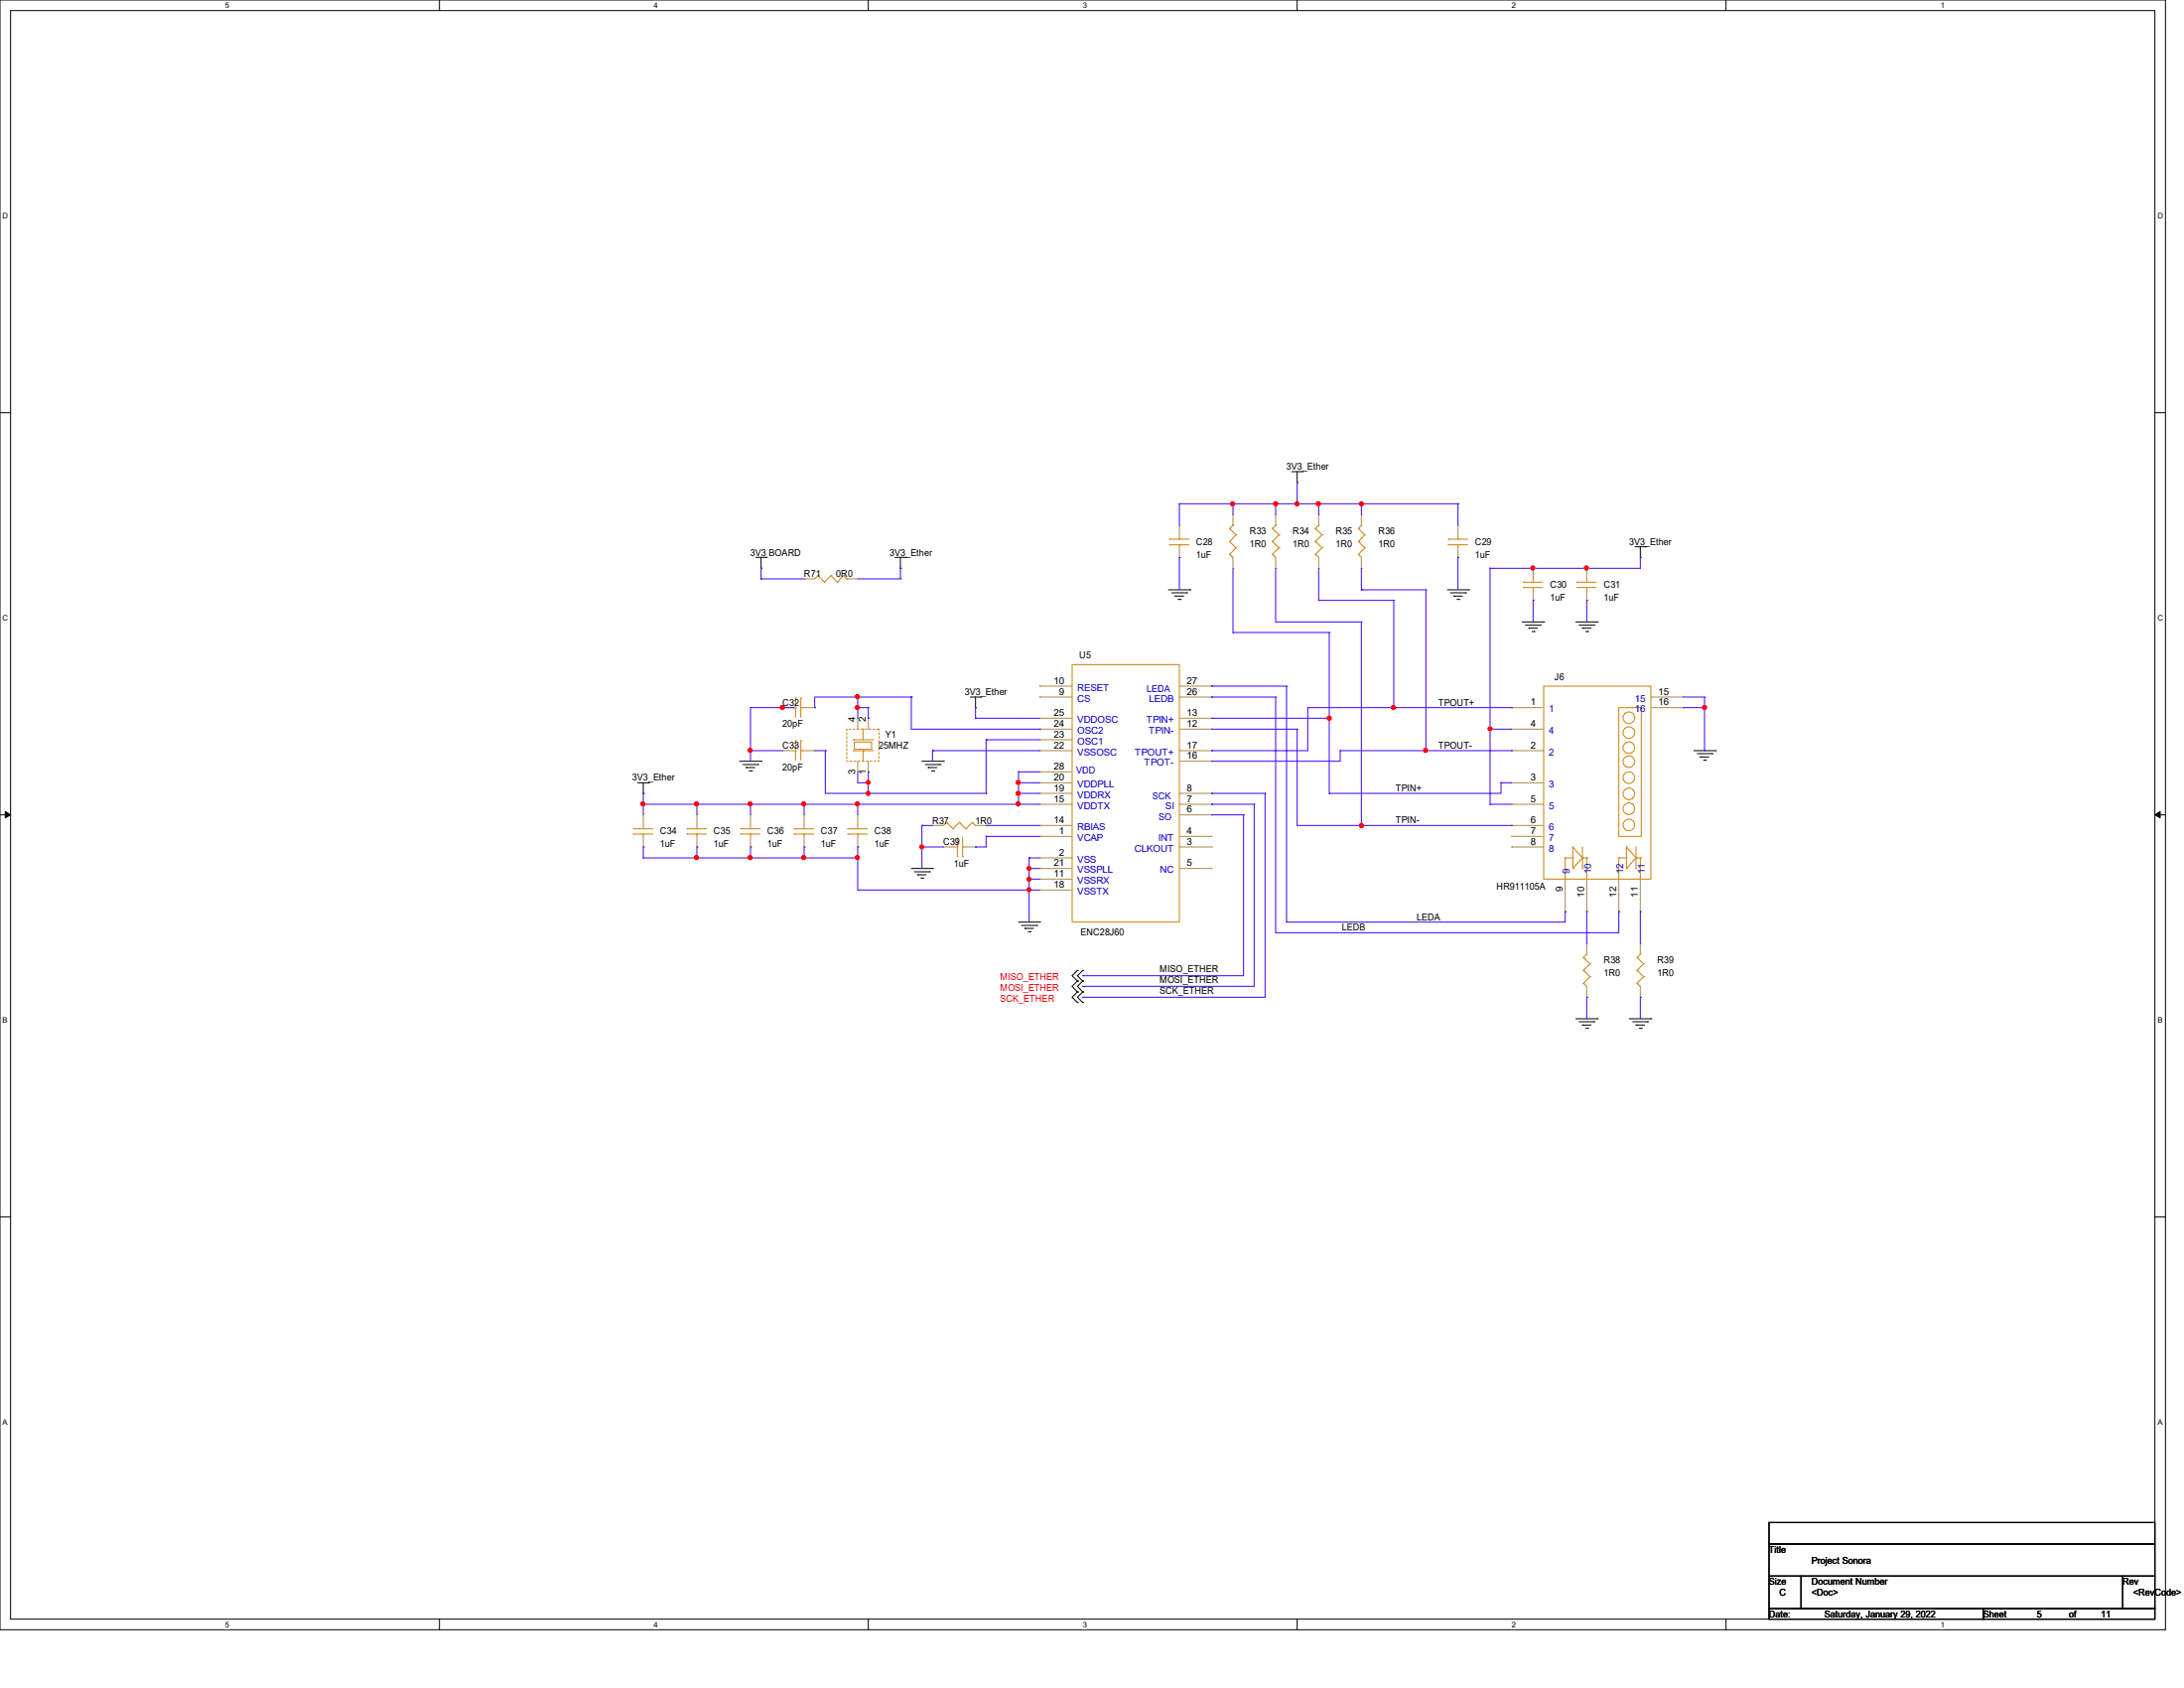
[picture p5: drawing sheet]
<svg xmlns="http://www.w3.org/2000/svg" width="279mm" height="216mm" viewBox="0 0 279 216" stroke-linecap="round" stroke-linejoin="round" font-family="sans-serif">
<path d="M0 0h277v208.4h-277zM1.4 1.4h274.3v205.7h-274.3z" fill="none" stroke="#000" stroke-width=".13"/>
<g fill="#fff">
<path d="M28.8 .1h.5v1.1h-.5z"/>
<path d="M28.8 207.2h.5v1.1h-.5z"/>
</g>
<path d="M56.2 0v1.4M56.2 207.1v1.3" fill="none" stroke="#000" stroke-width=".13"/>
<g fill="#fff">
<path d="M83.7 .1h.5v1.1h-.5z"/>
<path d="M83.7 207.2h.5v1.1h-.5z"/>
</g>
<path d="M111.1 0v1.4M111.1 207.1v1.3" fill="none" stroke="#000" stroke-width=".13"/>
<g fill="#fff">
<path d="M138.5 .1h.6v1.1h-.6z"/>
<path d="M138.5 207.2h.6v1.1h-.6z"/>
</g>
<path d="M165.9 0v1.4M165.9 207.1v1.3" fill="none" stroke="#000" stroke-width=".13"/>
<g fill="#fff">
<path d="M193.4 .1h.5v1.1h-.5z"/>
<path d="M193.4 207.2h.5v1.1h-.5z"/>
</g>
<path d="M220.8 0v1.4M220.8 207.1v1.3" fill="none" stroke="#000" stroke-width=".13"/>
<g fill="#fff">
<path d="M248.2 .1h.6v1.1h-.6z"/>
<path d="M248.2 207.2h.6v1.1h-.6z"/>
<path d="M.3 27.1h.8v1.1h-.8z"/>
<path d="M276 27.1h.7v1.1h-.7z"/>
<path d="M.3 78.5h.8v1.1h-.8z"/>
<path d="M276 78.5h.7v1.1h-.7z"/>
</g>
<path d="M0 52.8h1.4M275.7 52.8h1.3" fill="none" stroke="#000" stroke-width=".13"/>
<g fill="#fff">
<path d="M.3 129.9h.7v1.1h-.7z"/>
<path d="M276 129.9h.6v1.1h-.6z"/>
</g>
<path d="M0 104.2h1.4M275.7 104.2h1.3" fill="none" stroke="#000" stroke-width=".13"/>
<path d="M.7 103.8l.7 .4-.7 .4zM275.7 104.2l.7-.4v.8z" fill="#000" stroke="#000" stroke-width=".13"/>
<g fill="#fff">
<path d="M.3 181.4h.7v1.1h-.7z"/>
<path d="M276 181.4h.6v1.1h-.6z"/>
</g>
<g fill="none" stroke="#000" stroke-width=".13">
<path d="M96.7 71.3h1.3M97.4 72.7h.1M97.4 71.3v1.4M98 71.3h.1M114.5 71.3h1.4M115.2 72.7h.1M115.2 71.3v1.4M115.9 71.3h.1M149.5 75.4h2.7M149.9 75.8h1.9M150.3 76.2h.1M150.3 76.2h1.1"/>
<path d="M150.7 76.7h.3M151 76.7h.1M151.8 75.8h.1M152.2 75.4h.1M165.3 60.3h1.3M165.9 61.7h.1M165.9 60.3v1.4M166.6 60.3h.1M185.2 75.4h2.7M185.5 75.8h2M186 76.2h.1M186 76.2h1.1"/>
<path d="M186.4 76.7h.2M186.6 76.7h.1M187.5 75.8h.1M187.9 75.4h.1M194.7 79.5h2.8M195.2 80h1.9M197.1 80h.1M197.5 79.5h.1M201.6 79.5h2.7M202 80h1.9M203.9 80h.1M204.3 79.5h.1"/>
<path d="M209.2 69.9h1.3M209.8 71.3h.1M209.8 69.9v1.4M210.5 69.9h.1M94.6 97.4h2.8M95 97.8h1.9M95.5 98.2h.1M95.5 98.2h1.1M95.8 98.6h.3M96.1 98.6h.1M96.9 97.8h.1M97.4 97.4h.1"/>
<path d="M117.9 97.4h2.8M118.4 97.8h1.9M118.7 98.2h.1M118.7 98.2h1.1M119.2 98.6h.3M119.5 98.6h.1M120.3 97.8h.1M120.7 97.4h.1M124.1 89.2h1.4M124.8 90.5h.1M124.8 89.2v1.3M125.5 89.2h.1"/>
<path d="M195.6 80.3h.1M195.6 80.3h1.1M196 80.8h.3M196.3 80.8h.1M202.4 80.3h.1M202.4 80.3h1.1M202.9 80.8h.2M203.1 80.8h.1M216.7 96h2.8M217.1 96.4h1.9M217.5 96.8h.1M217.5 96.8h1.1"/>
<path d="M217.9 97.2h.3M218.2 97.2h.1M219 96.4h.1M219.5 96h.1M81.6 100.1h1.4M82.3 101.5h.1M82.3 100.1v1.4M83 100.1h.1M116.6 111.1h2.7M117 111.5h1.9M117.4 111.9h.1M117.4 111.9h1.1"/>
<path d="M117.8 112.3h.3M118.1 112.3h.1M118.9 111.5h.1M119.3 111.1h.1M130.3 117.9h2.7M130.7 118.4h1.9M131.1 118.7h.1M131.1 118.7h1.1M131.5 119.2h.3M131.8 119.2h.1M132.6 118.4h.1M133 117.9h.1"/>
<path d="M137.8 124.1h.1M137.8 125.5h.1M137.8 126.9h.1M137.8 128.2h.1M137.8 124.1l-.6 .7 .6 .7M137.8 125.5l-.6 .7 .6 .7M137.8 126.9l-.6 .7 .6 .6M138.5 124.1h.1M138.5 125.5h.1M138.5 126.9h.1M138.5 128.2h.1M138.5 124.1l-.7 .7 .7 .7"/>
<path d="M138.5 125.5l-.7 .7 .7 .7M138.5 126.9l-.7 .7 .7 .6M201.6 130.3h2.7M202 130.7h1.9M202.4 131.1h.1M202.4 131.1h1.1M202.9 131.5h.2M203.1 131.5h.1M203.9 130.7h.1M204.3 130.3h.1M208.4 130.3h2.8M208.9 130.7h1.9"/>
<path d="M209.3 131.1h.1M209.3 131.1h1.1M209.7 131.5h.3M210 131.5h.1M210.8 130.7h.1M211.2 130.3h.1M0 155.7h1.4M275.7 155.7h1.3M226.3 194.7h49.4v2.8h-49.4zM226.3 197.5h49.4v4.1h-49.4zM226.3 201.6h4.1v4.1h-4.1zM226.3 205.7h27.4v1.4h-27.4z"/>
<path d="M230.4 201.6h41.2v4.1h-41.2zM253.7 205.7h22v1.4h-22zM271.6 201.6h4.1v4.1h-4.1z"/>
</g>
<g fill="none" stroke="#cc8006" stroke-width=".13">
<path d="M104.6 73.6h.1M104.6 73.6l-.4 .4M104.6 73.6l.9 .9M105.5 74.5h.1M106.3 73.6h.1M106.3 73.6l-.8 .9M106.3 73.6l.8 .9M107.1 74.5h.1M107.9 73.6h.1M107.9 73.6l-.8 .9M107.9 73.6l.4 .4M108.3 74h.1"/>
<path d="M149.6 69h.1M149.6 69.7h.1M149.6 69h2.5M149.6 69.7h2.5M150.9 69.7h.1M150.9 69h.1M150.9 68.6v.4M150.9 69.7v.2M157.3 70.9h.1M157.3 69.3h.1M157.3 67.6h.1M157.3 70.9l.4 .4"/>
<path d="M157.3 69.3l.8 .8M157.3 67.6l.8 .8M157.7 67.2h.1M157.7 67.2l-.4 .4M158.1 70.1h.1M158.1 68.4h.1M158.1 70.1l-.8 .8M158.1 68.4l-.8 .9M162.8 70.9h.1M162.8 69.3h.1M162.8 67.6h.1M162.8 70.9l.4 .4"/>
<path d="M162.8 69.3l.8 .8M162.8 67.6l.8 .8M163.2 67.2h.1M163.2 67.2l-.4 .4M163.6 70.1h.1M163.6 68.4h.1M163.6 70.1l-.8 .8M163.6 68.4l-.8 .9M168.3 70.9h.1M168.3 69.3h.1M168.3 67.6h.1M168.3 70.9l.4 .4"/>
<path d="M168.3 69.3l.8 .8M168.3 67.6l.8 .8M168.7 67.2h.1M168.7 67.2l-.4 .4M169.1 70.1h.1M169.1 68.4h.1M169.1 70.1l-.8 .8M169.1 68.4l-.8 .9M173.8 70.9h.1M173.8 69.3h.1M173.8 67.6h.1M173.8 70.9l.4 .4"/>
<path d="M173.8 69.3l.8 .8M173.8 67.6l.8 .8M174.2 67.2h.1M174.2 67.2l-.4 .4M174.6 70.1h.1M174.6 68.4h.1M174.6 70.1l-.8 .8M174.6 68.4l-.8 .9M185.3 69h.1M185.3 69.7h.1M185.3 69h2.4M185.3 69.7h2.4"/>
<path d="M186.5 69.7h.1M186.5 69h.1M186.5 68.6v.4M186.5 69.7v.2M194.9 74.5h.1M194.9 75.1h.1M194.9 74.5h2.5M194.9 75.1h2.5M196.1 75.1h.1M196.1 74.5h.1M196.1 74v.5M196.1 75.1v.3"/>
<path d="M201.8 74.5h.1M201.8 75.1h.1M201.8 74.5h2.4M201.8 75.1h2.4M203 75.1h.1M203 74.5h.1M203 74v.5M203 75.1v.3M101.5 96h.3M101.5 90.5h.3M101.8 96h.1M101.8 94.7h.1"/>
<path d="M101.8 90.5h.1M101.8 89.3h.1M101.8 89.3v2.4M101.8 94.7v2.5M102.4 94.7h.1M102.4 96h.1M102.4 89.3h.1M102.4 90.5h.1M102.4 96h.5M102.4 89.3v2.4M102.4 94.7v2.5M102.4 90.5h.5"/>
<path d="M109.2 96h.1M109.2 94.6h.1M109.2 96h2.4M109.2 94.6h2.4M109.3 94.9h2.2v.9h-2.2zM110.4 96h.1M110.4 93.3h.1M110.4 93.3v1.3M110.4 96v1.4M111.6 96h.1M111.6 94.6h.1M137.2 85h13.7v32.9h-13.7z"/>
<path d="M197.5 87.8h13.7v24.6h-13.7zM207.1 90.5h2.9v16.5h-2.9zM81 106h.1M81 106.7h.1M81 106h2.5M81 106.7h2.5M82.3 106.7h.1M82.3 106h.1M82.3 105.6v.4M82.3 106.7v.3M87.9 106h.1M87.9 106.7h.1"/>
<path d="M87.9 106h2.5M87.9 106.7h2.5M89.2 106.7h.1M89.2 106h.1M89.2 105.6v.4M89.2 106.7v.3M94.7 106h.1M94.7 106.7h.1M94.7 106h2.5M94.7 106.7h2.5M96 106.7h.1M96 106h.1"/>
<path d="M96 105.6v.4M96 106.7v.3M101.6 106h.1M101.6 106.7h.1M101.6 106h2.5M101.6 106.7h2.5M102.9 106.7h.1M102.9 106h.1M102.9 105.6v.4M102.9 106.7v.3M108.5 106h.1M108.5 106.7h.1"/>
<path d="M108.5 106h2.5M108.5 106.7h2.5M109.7 106.7h.1M109.7 106h.1M109.7 105.6v.4M109.7 106.7v.3M121.1 105.2h.1M121.1 105.2l-.4 .4M121.1 105.2l.8 .8M121.9 106h.1M122 108.3h.5M122.5 109.6h.1"/>
<path d="M122.5 108.3h.1M122.5 107.1v2.5M122.7 105.2h.1M122.7 105.2l-.8 .8M122.7 105.2l.9 .8M123.1 108.3h.1M123.1 109.6h.1M123.1 108.3h.3M123.1 107.1v2.5M123.6 106h.1M124.4 105.2h.1M124.4 105.2l-.8 .8"/>
<path d="M124.4 105.2l.4 .4M124.8 105.6h.1M200.2 109.7h.1M200.2 109.7v2.7M200.2 109.7h1M201.2 109.7h.1M201.2 108.3h.1M201.2 111.1h.1M201.2 108.3v2.8M201.2 108.3l1.2 1.4M202.4 109.7h.1M202.4 111.1h.1"/>
<path d="M202.4 109.7h.6M202.4 109.7l-1.2 1.4M202.4 108.3v2.8M203 109.7h.1M203 109.7v2.7M207.1 109.7h.1M207.1 109.7h1M207.1 109.7v2.7M208.1 109.7h.1M208.1 108.3h.1M208.1 111.1h.1M208.1 108.3v2.8"/>
<path d="M208.1 108.3l1.2 1.4M209.3 109.7h.1M209.3 111.1h.1M209.3 109.7h.5M209.3 109.7l-1.2 1.4M209.3 108.3v2.8M209.8 109.7h.1M209.8 109.7v2.7M202.6 125.8h.1M202.6 124.1h.1M202.6 122.5h.1M202.6 125.8l.4 .4"/>
<path d="M202.6 124.1l.8 .8M202.6 122.5l.8 .8M203 122h.1M203 122l-.4 .5M203.4 124.9h.1M203.4 123.3h.1M203.4 124.9l-.8 .9M203.4 123.3l-.8 .8M209.4 125.8h.1M209.4 124.1h.1M209.4 122.5h.1M209.4 125.8l.4 .4"/>
<path d="M209.4 124.1l.9 .8M209.4 122.5l.9 .8M209.8 122h.1M209.8 122l-.4 .5M210.3 124.9h.1M210.3 123.3h.1M210.3 124.9l-.9 .9M210.3 123.3l-.9 .8"/>
<circle cx="208.4" cy="93.7" r=".74"/>
<circle cx="208.4" cy="95.6" r=".74"/>
<circle cx="208.4" cy="91.8" r=".74"/>
<circle cx="208.4" cy="99.5" r=".74"/>
<circle cx="208.4" cy="97.4" r=".74"/>
<circle cx="208.4" cy="103.4" r=".74"/>
<circle cx="208.4" cy="105.5" r=".74"/>
<circle cx="208.4" cy="101.5" r=".74"/>
</g>
<g fill="none" stroke="#a84" stroke-width=".13">
<path d="M102.9 74h.1M102.9 74h1.3M108.3 74h1.4M109.7 74h.1M150.9 71.3h.1M150.9 67.2h.1M150.9 67.2v1.4M150.9 69.9v1.4M157.7 72.7h.1M157.7 65.8h.1M157.7 65.8v1.4M157.7 71.3v1.4"/>
<path d="M163.2 72.7h.1M163.2 65.8h.1M163.2 65.8v1.4M163.2 71.3v1.4M168.7 72.7h.1M168.7 65.8h.1M168.7 65.8v1.4M168.7 71.3v1.4M174.2 72.7h.1M174.2 65.8h.1M174.2 65.8v1.4M174.2 71.3v1.4"/>
<path d="M186.5 71.3h.1M186.5 67.2h.1M186.5 67.2v1.4M186.5 69.9v1.4M196.1 76.8h.1M196.1 72.7h.1M196.1 72.7v1.3M196.1 75.4v1.4M203 76.8h.1M203 72.7h.1M203 72.7v1.3M203 75.4v1.4"/>
<path d="M100.1 96h.1M100.1 90.5h.1M100.1 96h1.4M100.1 90.5h1.4M102.9 96h1.3M102.9 90.5h1.3M104.2 96h.1M104.2 90.5h.1M109.7 98.7h.1M109.7 91.9h.1M109.7 91.9v1.4M109.7 97.4v1.3"/>
<path d="M111.1 98.7h.1M111.1 91.9h.1M111.1 91.9v1.4M111.1 97.4v1.3M133 89.2h.1M133 87.8h.1M133 96h.1M133 94.6h.1M133 93.3h.1M133 91.9h.1M133 98.7h.1M133 89.2h4.2"/>
<path d="M133 87.8h4.2M133 93.3h4.2M133 91.9h4.2M133 96h4.2M133 94.6h4.2M133 98.7h4.2M150.9 89.2h4.1M150.9 87.8h4.1M150.9 93.3h4.1M150.9 91.9h4.1M150.9 97.4h4.1M150.9 96h4.1"/>
<path d="M155 93.3h.1M155 91.9h.1M155 97.4h.1M155 96h.1M155 89.2h.1M155 87.8h.1M193.4 90.5h.1M193.4 96h.1M193.4 93.3h.1M193.4 93.3h4.1M193.4 96h4.1M193.4 90.5h4.1"/>
<path d="M211.2 89.2h4.1M211.2 90.5h4.1M215.3 89.2h.1M215.3 90.5h.1M82.3 108.3h.1M82.3 104.2h.1M82.3 104.2v1.4M82.3 107v1.3M89.2 108.3h.1M89.2 104.2h.1M89.2 104.2v1.4M89.2 107v1.3"/>
<path d="M96 108.3h.1M96 104.2h.1M96 104.2v1.4M96 107v1.3M102.9 108.3h.1M102.9 104.2h.1M102.9 104.2v1.4M102.9 107v1.3M109.7 108.3h.1M109.7 104.2h.1M109.7 104.2v1.4M109.7 107v1.3"/>
<path d="M119.3 105.6h.1M119.3 105.6h1.4M120.7 108.3h.1M120.7 108.3h1.3M123.4 108.3h1.4M124.8 108.3h.1M124.8 105.6h1.4M126.2 105.6h.1M133 107h.1M133 109.7h.1M133 112.4h.1M133 105.6h.1"/>
<path d="M133 102.9h.1M133 113.8h.1M133 101.5h.1M133 100.1h.1M133 111.1h.1M133 107h4.2M133 109.7h4.2M133 111.1h4.2M133 102.9h4.2M133 101.5h4.2M133 112.4h4.2M133 105.6h4.2"/>
<path d="M133 113.8h4.2M133 100.1h4.2M150.9 107h4.1M150.9 111.1h4.1M150.9 108.3h4.1M150.9 104.2h4.1M150.9 102.9h4.1M150.9 101.5h4.1M155 111.1h.1M155 108.3h.1M155 107h.1M155 104.2h.1"/>
<path d="M155 102.9h.1M155 101.5h.1M193.4 100.1h.1M193.4 102.9h.1M193.4 105.6h.1M193.4 107h.1M193.4 108.3h.1M193.4 107h4.1M193.4 108.3h4.1M193.4 102.9h4.1M193.4 105.6h4.1M193.4 100.1h4.1"/>
<path d="M200.2 116.6h.1M200.2 112.4v4.2M203 116.6h.1M203 112.4v4.2M207.1 116.6h.1M207.1 112.4v4.2M209.8 116.6h.1M209.8 112.4v4.2M203 127.6h.1M203 120.7h.1M203 120.7v1.3M203 126.2v1.4"/>
<path d="M209.8 127.6h.1M209.8 120.7h.1M209.8 120.7v1.3M209.8 126.2v1.4"/>
</g>
<path d="M108.3 93.3h4.1v4.1h-4.1z" fill="none" stroke="#cc8006" stroke-width=".13" stroke-dasharray=".3 .3"/>
<g fill="none" stroke="#4200ff" stroke-width=".13">
<path d="M97.4 72.7h.1M97.4 74h.1M97.4 72.7v1.3M97.4 74h5.5M109.7 74h5.5M115.2 72.7h.1M115.2 74h.1M115.2 72.7v1.3M150.9 64.4h.1M150.9 71.3h.1M150.9 64.4v2.8M150.9 71.3v4.1"/>
<path d="M150.9 64.4h35.6M157.7 64.4h.1M157.7 64.4v1.4M157.7 72.7v8.2M163.2 64.4h.1M163.2 79.5h.1M163.2 64.4v1.4M163.2 72.7v6.8M163.2 79.5h11M165.9 64.4h.1M165.9 61.7v2.7M168.7 64.4h.1"/>
<path d="M168.7 76.8h.1M168.7 64.4v1.4M168.7 72.7v4.1M168.7 76.8h9.6M174.2 64.4h.1M174.2 75.4h.1M174.2 79.5h.1M174.2 64.4v1.4M174.2 72.7v2.7M174.2 79.5v26.1M174.2 75.4h8.2M178.3 76.8h.1"/>
<path d="M178.3 76.8v13.7M182.4 75.4h.1M182.4 75.4v20.6M186.5 64.4h.1M186.5 71.3h.1M186.5 64.4v2.8M186.5 71.3v4.1M190.6 72.7h.1M190.6 72.7v30.2M196.1 72.7h.1M196.1 76.8h.1M196.1 76.8v2.7"/>
<path d="M203 72.7h.1M203 76.8h.1M203 76.8v2.7M209.8 71.3h.1M209.8 71.3v1.4h-19.2M96 90.5h.1M96 96h.1M96 90.5v6.9M96 90.5h5.5M96 96h4.1M100.1 90.5h.1M101.5 90.5h.1"/>
<path d="M104.2 90.5h.1M104.2 96h1.4M105.6 96h.1M105.6 96v5.5h20.6M109.7 89.2h.1M109.7 90.5h.1M109.7 89.2v2.7M109.7 98.7v1.4M109.7 90.5h1.4M111.1 90.5h.1M111.1 91.9h.1M111.1 98.7h.1"/>
<path d="M111.1 90.5v1.4M111.1 98.7v2.8M116.6 89.2h.1M116.6 89.2h-12.4v1.3M116.6 89.2v4.1h16.4M119.3 96h.1M119.3 96h13.7M119.3 96v1.4M124.8 90.5h.1M124.8 91.9h.1M124.8 90.5v1.4M124.8 91.9h8.2"/>
<path d="M126.2 94.6h.1M126.2 94.6v6.9M126.2 94.6h6.8M130.3 98.7h.1M130.3 98.7v4.2M130.3 98.7h2.7M133 93.3h.1M155 87.8h.1M155 89.2h.1M155 91.9h.1M155 93.3h.1M155 96h.1"/>
<path d="M155 97.4h.1M155 87.8h9.6M155 89.2h8.2M155 91.9h15.1M155 93.3h10.9M157.7 80.9h.1M157.7 80.9h12.4M163.2 89.2h.1M163.2 89.2v30.1M164.6 87.8h.1M164.6 87.8v30.1M165.9 93.3h.1"/>
<path d="M165.9 93.3v12.3h27.5M167.3 90.5h.1M167.3 90.5h26.1M167.3 90.5v5.5h-12.3M170.1 80.9h.1M170.1 91.9h.1M170.1 80.9v20.6M171.4 96h.1M171.4 96h22M171.4 96v1.4h-16.4M178.3 90.5h.1M182.4 96h.1"/>
<path d="M190.6 93.3h.1M190.6 93.3h2.8M193.4 90.5h.1M193.4 96h.1M215.3 89.2h2.8M215.3 90.5h2.8M218.1 89.2h.1M218.1 90.5h.1M218.1 96h.1M218.1 89.2v6.8M82.3 101.5h.1M82.3 102.9h.1"/>
<path d="M82.3 108.3h.1M82.3 109.7h.1M82.3 101.5v2.7M82.3 108.3v1.4M82.3 102.9h50.7M82.3 109.7h27.4M89.2 102.9h.1M89.2 108.3h.1M89.2 109.7h.1M89.2 102.9v1.3M89.2 108.3v1.4M96 102.9h.1"/>
<path d="M96 108.3h.1M96 109.7h.1M96 102.9v1.3M96 108.3v1.4M102.9 102.9h.1M102.9 108.3h.1M102.9 109.7h.1M102.9 102.9v1.3M102.9 108.3v1.4M109.7 100.1h.1M109.7 102.9h.1M109.7 108.3h.1"/>
<path d="M109.7 109.7h.1M109.7 113.8h.1M109.7 102.9v1.3M109.7 108.3v5.5M109.7 100.1h1.4M109.7 113.8h23.3M111.1 100.1h.1M111.1 101.5h.1M117.9 105.6h.1M117.9 108.3h.1M117.9 105.6h1.4M117.9 105.6v5.5"/>
<path d="M117.9 108.3h2.8M124.8 108.3h.1M126.2 101.5h.1M126.2 105.6h.1M126.2 107h.1M126.2 107v1.3h-1.4M126.2 105.6h6.8M126.2 107h6.8M130.3 100.1h.1M130.3 101.5h.1M130.3 102.9h.1M130.3 100.1h2.7"/>
<path d="M130.3 101.5h2.7M131.7 109.7h.1M131.7 111.1h.1M131.7 112.4h.1M131.7 113.8h.1M131.7 109.7h1.3M131.7 109.7v8.2M131.7 111.1h1.3M131.7 112.4h1.3M155 101.5h.1M155 102.9h.1M155 104.2h.1"/>
<path d="M155 101.5h6.8M155 102.9h5.4M155 104.2h4.1M159.1 104.2h.1M159.1 104.2v20.6h-20.6M160.4 102.9h.1M160.4 102.9v23.3h-21.9M161.8 101.5h.1M161.8 101.5v26.1h-23.3M163.2 119.3h.1M164.6 117.9h.1M170.1 101.5h.1"/>
<path d="M174.2 105.6h.1M190.6 102.9h.1M190.6 102.9h2.8M192 100.1h.1M192 100.1h1.4M192 100.1v1.4h-21.9M193.4 105.6h.1M200.2 116.6h.1M200.2 116.6v1.3h-35.6M203 116.6h.1M203 116.6v4.1M207.1 116.6h.1"/>
<path d="M207.1 116.6v2.7h-43.9M209.8 116.6h.1M209.8 116.6v4.1M138.5 124.8h.1M138.5 126.2h.1M138.5 127.6h.1M203 127.6h.1M203 127.6v2.7M209.8 127.6h.1M209.8 127.6v2.7"/>
</g>
<g fill="#f00" stroke="#f00" stroke-width=".13">
<circle cx="157.7" cy="64.4" r=".25"/>
<circle cx="163.2" cy="64.4" r=".25"/>
<circle cx="165.9" cy="64.4" r=".24"/>
<circle cx="168.7" cy="64.4" r=".25"/>
<circle cx="174.2" cy="64.4" r=".25"/>
<circle cx="190.6" cy="93.2" r=".25"/>
<circle cx="196.1" cy="72.6" r=".25"/>
<circle cx="202.9" cy="72.6" r=".25"/>
<circle cx="182.4" cy="96" r=".25"/>
<circle cx="174.2" cy="105.6" r=".25"/>
<circle cx="109.7" cy="89.1" r=".25"/>
<circle cx="109.7" cy="90.5" r=".25"/>
<circle cx="96" cy="96" r=".25"/>
<circle cx="100.1" cy="90.5" r=".25"/>
<circle cx="178.3" cy="90.5" r=".25"/>
<circle cx="170.1" cy="91.9" r=".25"/>
<circle cx="130.3" cy="100.1" r=".25"/>
<circle cx="111.1" cy="100.1" r=".24"/>
<circle cx="111.1" cy="101.5" r=".24"/>
<circle cx="130.3" cy="101.5" r=".25"/>
<circle cx="89.1" cy="102.8" r=".25"/>
<circle cx="82.3" cy="102.8" r=".25"/>
<circle cx="96" cy="102.8" r=".25"/>
<circle cx="109.7" cy="102.8" r=".25"/>
<circle cx="102.8" cy="102.8" r=".25"/>
<circle cx="130.3" cy="102.8" r=".25"/>
<circle cx="117.9" cy="108.3" r=".24"/>
<circle cx="89.1" cy="109.7" r=".25"/>
<circle cx="96" cy="109.7" r=".25"/>
<circle cx="109.7" cy="109.7" r=".25"/>
<circle cx="102.8" cy="109.7" r=".25"/>
<circle cx="131.6" cy="111.1" r=".24"/>
<circle cx="131.6" cy="112.4" r=".24"/>
<circle cx="131.6" cy="113.8" r=".24"/>
<circle cx="218.1" cy="90.5" r=".25"/>
</g>
<g font-size="1.2">
<text x="164.6" y="60.1">3V3_Ether</text>
<text x="96" y="71.1">3V3 BOARD</text>
<text x="113.8" y="71.1">3V3_Ether</text>
<text x="153" y="69.7">C28</text>
<text x="153" y="71.3">1uF</text>
<text x="159.9" y="68.3">R33</text>
<text x="159.9" y="70">1R0</text>
<text x="165.4" y="68.3">R34</text>
<text x="165.4" y="70">1R0</text>
<text x="170.9" y="68.3">R35</text>
<text x="170.9" y="70">1R0</text>
<text x="176.4" y="68.3">R36</text>
<text x="176.4" y="70">1R0</text>
<text x="188.7" y="69.7">C29</text>
<text x="188.7" y="71.3">1uF</text>
<text x="208.4" y="69.7">3V3_Ether</text>
<text x="102.9" y="73.8">R71</text>
<text x="107" y="73.8">0R0</text>
<text x="198.3" y="75.2">C30</text>
<text x="198.3" y="76.8">1uF</text>
<text x="205.2" y="75.2">C31</text>
<text x="205.2" y="76.8">1uF</text>
<text x="123.4" y="88.9">3V3_Ether</text>
<text x="134.8" y="87.5">10</text>
<text x="135.5" y="88.9">9</text>
<text x="138.1" y="84.2">U5</text>
<text x="151.8" y="88.9">26</text>
<text x="151.8" y="87.5">27</text>
<text x="198.9" y="87">J6</text>
<text x="212.2" y="88.9">15</text>
<text x="100.1" y="95.8">C33</text>
<text x="100.1" y="90.3">C32</text>
<text x="100.1" y="93">20pF</text>
<text x="109.4" y="92.3" transform="rotate(-90 109.4 92.3)">4</text>
<text x="110.8" y="92.3" transform="rotate(-90 110.8 92.3)">2</text>
<text x="112.4" y="95.8">25MHZ</text>
<text x="113.3" y="94.4">Y1</text>
<text x="134.8" y="95.7">22</text>
<text x="134.8" y="94.3">23</text>
<text x="134.8" y="93">24</text>
<text x="134.8" y="91.6">25</text>
<text x="151.8" y="93">12</text>
<text x="151.8" y="91.6">13</text>
<text x="151.8" y="95.7">17</text>
<text x="184" y="90.3">TPOUT+</text>
<text x="184" y="95.8">TPOUT-</text>
<text x="195.8" y="90.2">1</text>
<text x="195.8" y="95.7">2</text>
<text x="195.8" y="93">4</text>
<text x="212.2" y="90.2">16</text>
<text x="80.9" y="99.9">3V3_Ether</text>
<text x="100.1" y="98.5">20pF</text>
<text x="109.4" y="99" transform="rotate(-90 109.4 99)">3</text>
<text x="110.8" y="99" transform="rotate(-90 110.8 99)">1</text>
<text x="134.8" y="101.2">19</text>
<text x="134.8" y="99.8">20</text>
<text x="134.8" y="98.4">28</text>
<text x="151.8" y="101.2">8</text>
<text x="151.8" y="97.1">16</text>
<text x="178.6" y="101.2">TPIN+</text>
<text x="195.8" y="99.8">3</text>
<text x="84.5" y="106.7">C34</text>
<text x="91.3" y="106.7">C35</text>
<text x="98.2" y="106.7">C36</text>
<text x="105" y="106.7">C37</text>
<text x="111.9" y="106.7">C38</text>
<text x="119.3" y="105.4">R37</text>
<text x="124.8" y="105.4">1R0</text>
<text x="134.8" y="105.3">14</text>
<text x="134.8" y="102.6">15</text>
<text x="135.5" y="106.7">1</text>
<text x="151.8" y="106.7">4</text>
<text x="151.8" y="103.9">6</text>
<text x="151.8" y="102.6">7</text>
<text x="178.6" y="105.3">TPIN-</text>
<text x="195.8" y="102.6">5</text>
<text x="195.8" y="105.3">6</text>
<text x="195.8" y="106.7">7</text>
<text x="84.5" y="108.4">1uF</text>
<text x="91.3" y="108.4">1uF</text>
<text x="98.2" y="108.4">1uF</text>
<text x="105" y="108.4">1uF</text>
<text x="111.9" y="108.4">1uF</text>
<text x="120.7" y="108.1">C39</text>
<text x="122" y="110.9">1uF</text>
<text x="134.8" y="112.1">11</text>
<text x="134.8" y="113.5">18</text>
<text x="134.8" y="110.8">21</text>
<text x="135.5" y="109.4">2</text>
<text x="151.8" y="110.8">5</text>
<text x="151.8" y="108">3</text>
<text x="191.5" y="113.7">HR911105A</text>
<text x="195.8" y="108">8</text>
<text x="138.3" y="119.6">ENC28J60</text>
<text x="171.7" y="119">LEDB</text>
<text x="181.3" y="117.7">LEDA</text>
<text x="199.9" y="114.1" transform="rotate(-90 199.9 114.1)">9</text>
<text x="202.7" y="114.8" transform="rotate(-90 202.7 114.8)">10</text>
<text x="206.8" y="114.8" transform="rotate(-90 206.8 114.8)">12</text>
<text x="209.5" y="114.8" transform="rotate(-90 209.5 114.8)">11</text>
<text x="148.4" y="124.3">MISO_ETHER</text>
<text x="148.4" y="125.7">MOSI_ETHER</text>
<text x="205.2" y="123.2">R38</text>
<text x="205.2" y="124.8">1R0</text>
<text x="212" y="123.2">R39</text>
<text x="212" y="124.8">1R0</text>
<text x="148.4" y="127.1">SCK_ETHER</text>
<text x="226.3" y="198.6">Title</text>
<text x="226.3" y="202.7">Size</text>
<text x="231.8" y="200">Project Sonora</text>
<text x="231.8" y="202.7">Document Number</text>
<text x="271.6" y="202.7">Rev</text>
<text x="226.3" y="206.9">Date:</text>
<text x="227.7" y="204.1">C</text>
<text x="231.8" y="204.1">&lt;Doc&gt;</text>
<text x="233.4" y="206.9">Saturday, January 29, 2022</text>
<text x="253.7" y="206.9">Sheet</text>
<text x="260.6" y="206.9">5</text>
<text x="264.7" y="206.9">of</text>
<text x="268.8" y="206.9">11</text>
<text x="272.9" y="204.1">&lt;RevCode&gt;</text>
</g>
<g font-size="1.2" fill="#00c">
<text x="137.8" y="89.7">CS</text>
<text x="137.8" y="88.3">RESET</text>
<text x="146.7" y="88.5">LEDA</text>
<text x="147" y="89.7">LEDB</text>
<text x="209.2" y="89.7">15</text>
<text x="137.8" y="95.2">OSC1</text>
<text x="137.8" y="93.9">OSC2</text>
<text x="137.8" y="92.5">VDDOSC</text>
<text x="146.7" y="92.5">TPIN+</text>
<text x="147" y="93.9">TPIN-</text>
<text x="198.2" y="91.1">1</text>
<text x="198.2" y="93.9">4</text>
<text x="209.2" y="91.1">16</text>
<text x="137.7" y="98.9">VDD</text>
<text x="137.8" y="100.7">VDDPLL</text>
<text x="137.8" y="96.6">VSSOSC</text>
<text x="145.2" y="96.6">TPOUT+</text>
<text x="146.4" y="98">TPOT-</text>
<text x="198.2" y="96.6">2</text>
<text x="198.2" y="100.7">3</text>
<text x="137.8" y="107.6">VCAP</text>
<text x="137.8" y="106.2">RBIAS</text>
<text x="137.8" y="103.5">VDDTX</text>
<text x="137.8" y="102.1">VDDRX</text>
<text x="147.4" y="102.2">SCK</text>
<text x="148.2" y="107.6">INT</text>
<text x="148.2" y="104.9">SO</text>
<text x="149.1" y="103.5">SI</text>
<text x="198.2" y="103.5">5</text>
<text x="198.2" y="106.2">6</text>
<text x="198.2" y="107.6">7</text>
<text x="137.8" y="110.3">VSS</text>
<text x="137.8" y="113">VSSRX</text>
<text x="137.8" y="111.7">VSSPLL</text>
<text x="145.2" y="108.9">CLKOUT</text>
<text x="148.4" y="111.7">NC</text>
<text x="198.2" y="108.9">8</text>
<text x="200.8" y="111.8" transform="rotate(-90 200.8 111.8)">9</text>
<text x="203.6" y="111.8" transform="rotate(-90 203.6 111.8)">10</text>
<text x="207.7" y="111.8" transform="rotate(-90 207.7 111.8)">12</text>
<text x="210.4" y="111.8" transform="rotate(-90 210.4 111.8)">11</text>
<text x="137.8" y="114.4">VSSTX</text>
</g>
<g font-size="1.2" fill="#f00">
<text x="128" y="125.4">MISO_ETHER</text>
<text x="128" y="126.7">MOSI_ETHER</text>
<text x="128" y="128.1">SCK_ETHER</text>
</g>
<g font-size="1">
<text x="28.8" y="1">5</text>
<text x="83.7" y="1">4</text>
<text x="138.5" y="1">3</text>
<text x="193.4" y="1">2</text>
<text x="248.2" y="1">1</text>
<text x=".3" y="27.9">D</text>
<text x="276" y="27.9">D</text>
<text x=".3" y="79.4">C</text>
<text x="276" y="79.4">C</text>
<text x=".3" y="130.8">B</text>
<text x="276" y="130.8">B</text>
<text x=".3" y="182.2">A</text>
<text x="276" y="182.2">A</text>
<text x="28.8" y="208.1">5</text>
<text x="83.7" y="208.1">4</text>
<text x="138.5" y="208.1">3</text>
<text x="193.4" y="208.1">2</text>
<text x="248.2" y="208.1">1</text>
</g>
</svg>
